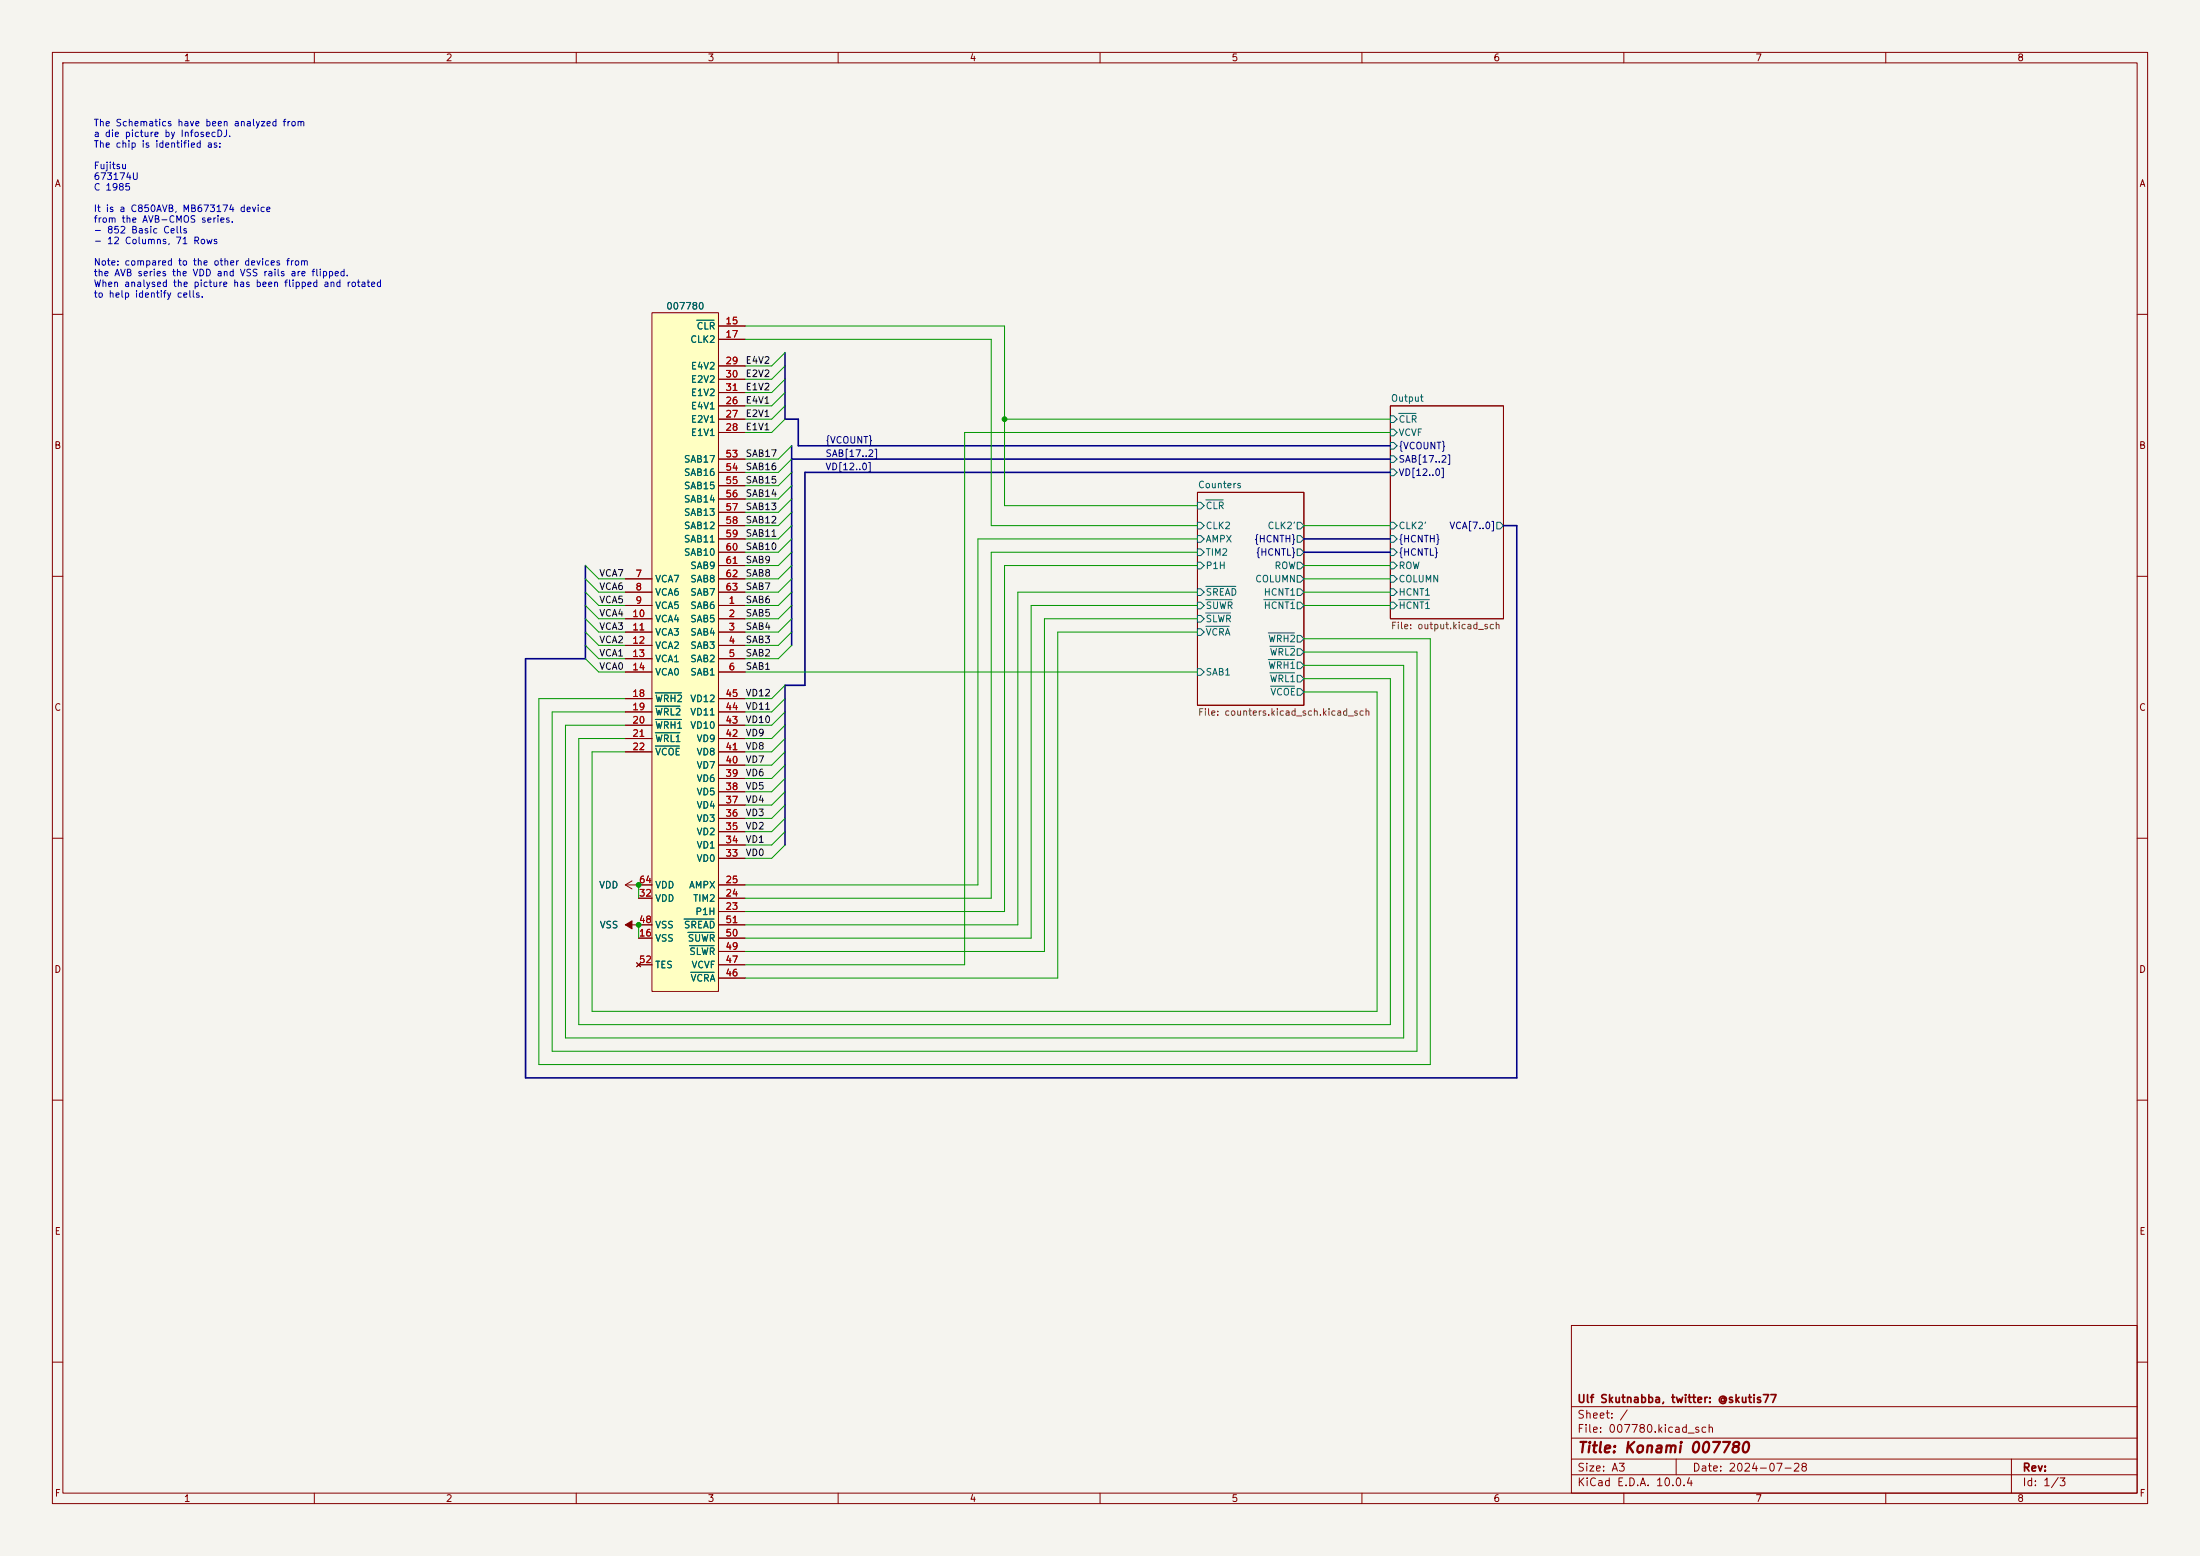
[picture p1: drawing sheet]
<svg xmlns="http://www.w3.org/2000/svg" width="420mm" height="297mm" viewBox="0 0 420 297" stroke-linecap="round" stroke-linejoin="round" font-family="sans-serif">
<path d="M0 0h420v297h-420z" fill="#f5f4ef" stroke="#f5f4ef" stroke-width=".19"/>
<g fill="none" stroke="#840000" stroke-width=".19">
<path d="M10 10h400v277h-400zM12 12h396v273h-396zM60 10v2M110 10v2M160 10v2M210 10v2M260 10v2M310 10v2M360 10v2M10 60h2M265.4 77.5h21.6v40.6h-21.6zM408 60h2"/>
<path d="M228.6 94h20.3v40.6h-20.3zM10 110h2M408 110h2M10 160h2M408 160h2M119.4 168.9l1.2 .8M119.4 168.9h2.5M119.4 176.5h2.5M120.6 168.1l-1.2 .8M121.9 168.9h.1M121.9 176.5h.1M10 210h2"/>
<path d="M408 210h2M300 253h108v32h-108zM10 260h2M300 278.5h108M300 274.5h108M300 268.5h108M320 278.5v3M384 278.5v6.5M408 260h2M60 285v2M110 285v2M160 285v2"/>
<path d="M210 285v2M260 285v2M300 281.5h108M310 285v2M360 285v2"/>
</g>
<g fill="none" stroke="#006464" stroke-width=".19">
<path d="M265.4 79.4h.7l.6 .6-.6 .6h-.7zM267 78.9h3.3M228.6 95.9h.6l.7 .6-.7 .7h-.6zM228.6 99.7h.6l.7 .6-.7 .7h-.6zM230.2 95.4h3.3M247.6 99.7h.7l.6 .6-.6 .7h-.7zM265.4 89.5h.7l.6 .7-.6 .6h-.7zM265.4 99.7h.7l.6 .6-.6 .7h-.7zM265.4 87h.7l.6 .6-.6 .7h-.7zM265.4 81.9h.7l.6 .7-.6 .6h-.7zM265.4 84.5h.7l.6 .6-.6 .6h-.7zM285.7 99.7h.7l.6 .6-.6 .7h-.7z"/>
<path d="M228.6 107.3h.6l.7 .7-.7 .6h-.6zM228.6 114.9h.6l.7 .7-.7 .6h-.6zM228.6 117.5h.6l.7 .6-.7 .6h-.6zM228.6 104.8h.6l.7 .6-.7 .6h-.6zM228.6 102.2h.6l.7 .7-.7 .6h-.6zM228.6 112.4h.6l.7 .6-.7 .7h-.6zM230.2 119.5h4.5M230.2 114.5h5M230.2 117h4.7M230.2 111.9h5.7M241.3 114.5h5.8M247.6 102.2h.7l.6 .7-.6 .6h-.7z"/>
<path d="M247.6 107.3h.7l.6 .7-.6 .6h-.7zM247.6 109.9h.7l.6 .6-.6 .6h-.7zM247.6 114.9h.7l.6 .7-.6 .6h-.7zM247.6 112.4h.7l.6 .6-.6 .7h-.7zM247.6 104.8h.7l.6 .6-.6 .6h-.7zM265.4 107.3h.7l.6 .7-.6 .6h-.7zM265.4 109.9h.7l.6 .6-.6 .6h-.7zM265.4 104.8h.7l.6 .6-.6 .6h-.7zM265.4 102.2h.7l.6 .7-.6 .6h-.7zM265.4 114.9h.7l.6 .7-.6 .6h-.7zM265.4 112.4h.7l.6 .6-.6 .7h-.7zM267 114.5h5.9"/>
<path d="M228.6 120h.6l.7 .7-.7 .6h-.6zM228.6 127.6h.6l.7 .7-.7 .6h-.6zM242.1 125.9h5M242.1 120.8h5M242.4 128.4h4.7M242.4 123.4h4.7M242.5 131h4.6M247.6 128.9h.7l.6 .6-.6 .7h-.7zM247.6 131.4h.7l.6 .7-.6 .6h-.7zM247.6 126.4h.7l.6 .6-.6 .6h-.7zM247.6 123.8h.7l.6 .7-.6 .6h-.7zM247.6 121.3h.7l.6 .6-.6 .7h-.7z"/>
</g>
<path d="M119.4 176.5l1.2-.7v1.5z" fill="#840000" stroke="#840000" stroke-width=".19"/>
<path d="M124.5 59.7h12.7v129.5h-12.7z" fill="#ffffc2"/>
<g fill="none" stroke="#840000" stroke-width=".19">
<path d="M124.5 59.7h12.7v129.5h-12.7zM137.2 62.2h5M137.2 64.8h5M137.2 77.5h5M137.2 69.9h5M137.2 72.4h5M137.2 74.9h5M137.2 80h5M137.2 82.6h5M137.2 87.6h5M137.2 90.2h5M137.2 92.7h5"/>
<path d="M137.2 95.3h5M137.2 97.8h5M119.4 115.6h5.1M119.4 118.1h5.1M119.4 110.5h5.1M119.4 113h5.1M137.2 115.6h5M137.2 118.1h5M137.2 110.5h5M137.2 113h5M137.2 100.3h5M137.2 102.9h5"/>
<path d="M137.2 105.4h5M137.2 108h5M119.4 120.7h5.1M119.4 123.2h5.1M119.4 125.7h5.1M119.4 128.3h5.1M119.4 133.4h5.1M119.4 135.9h5.1M119.4 138.4h5.1M137.2 120.7h5M137.2 123.2h5M137.2 125.7h5"/>
<path d="M137.2 128.3h5M137.2 133.4h5M137.2 135.9h5M137.2 138.4h5M119.4 141h5.1M119.4 143.5h5.1M137.2 141h5M137.2 143.5h5M137.2 158.8h5M137.2 156.2h5M137.2 153.7h5M137.2 151.1h5"/>
<path d="M137.2 148.6h5M137.2 146.1h5M121.9 168.9h.1M121.9 176.5h.1M121.9 171.5h2.6M121.9 168.9h2.6M121.9 179.1h2.6M121.9 176.5h2.6M137.2 174h5M137.2 171.5h5M137.2 168.9h5M137.2 163.8h5"/>
<path d="M137.2 161.3h5M137.2 179.1h5M137.2 176.5h5M121.5 183.8l.8 .7M121.9 184.2h2.6M122.3 183.8l-.8 .7M137.2 186.7h5M137.2 184.2h5M137.2 181.6h5"/>
</g>
<path d="M133 61.1h3.3M125.1 132.2h5M125.1 134.8h4.7M125.1 137.3h5M125.1 139.9h4.7M125.1 142.4h4.6M130.6 175.4h5.7M131.3 178h5M131.6 180.5h4.7M131.9 185.6h4.4" fill="none" stroke="#006464" stroke-width=".19"/>
<path d="M149.9 67.3v12.7h2.5v5.1h113M151.1 85.1v38.1M151.1 87.6h114.3M265.4 90.2h-111.7v40.6h-3.8v30.5M248.9 102.9h16.5M248.9 105.4h16.5M287 100.3h2.6v105.4h-189.3v-80h11.5v-17.7" fill="none" stroke="#000084" stroke-width=".3"/>
<g fill="none" stroke="#009600" stroke-width=".19">
<path d="M142.2 62.2h49.6v34.3h36.8M142.2 64.8h47v35.5h39.4M149.9 67.3l-2.6 2.6h-5.1M149.9 77.5l-2.6 2.5h-5.1M149.9 74.9l-2.6 2.6h-5.1M149.9 72.4l-2.6 2.5h-5.1M149.9 69.9l-2.6 2.5h-5.1M149.9 80l-2.6 2.6h-5.1M151.1 90.2l-2.5 2.5h-6.4M151.1 97.8l-2.5 2.5h-6.4M151.1 87.6l-2.5 2.6h-6.4M151.1 85.1l-2.5 2.5h-6.4"/>
<path d="M151.1 92.7l-2.5 2.6h-6.4M151.1 95.3l-2.5 2.5h-6.4M191.8 80h73.6M265.4 82.6h-81.3v101.6h-41.9M111.8 118.1l2.5 2.6h5.1M111.8 115.6l2.5 2.5h5.1M111.8 110.5l2.5 2.5h5.1M111.8 113l2.5 2.6h5.1M111.8 108l2.5 2.5h5.1M151.1 118.1l-2.5 2.6h-6.4M151.1 102.9l-2.5 2.5h-6.4M151.1 100.3l-2.5 2.6h-6.4"/>
<path d="M151.1 105.4l-2.5 2.6h-6.4M151.1 115.6l-2.5 2.5h-6.4M151.1 110.5l-2.5 2.5h-6.4M151.1 113l-2.5 2.6h-6.4M151.1 108l-2.5 2.5h-6.4M228.6 113h-34.3v63.5h-52.1M228.6 108h-36.8v66h-49.6M228.6 105.4h-39.4v66.1h-47M228.6 118.1h-29.2v63.5h-57.2M228.6 102.9h-41.9v66h-44.5M228.6 115.6h-31.8v63.5h-54.6M248.9 108h16.5"/>
<path d="M248.9 113h16.5M248.9 115.6h16.5M248.9 110.5h16.5M248.9 100.3h16.5M111.8 125.7l2.5 2.6h5.1M111.8 120.7l2.5 2.5h5.1M111.8 123.2l2.5 2.5h5.1M142.2 128.3h86.4M149.9 135.9l-2.6 2.5h-5.1M149.9 133.4l-2.6 2.5h-5.1M149.9 130.8l-2.6 2.6h-5.1M149.9 138.4l-2.6 2.6h-5.1"/>
<path d="M151.1 120.7l-2.5 2.5h-6.4M151.1 123.2l-2.5 2.5h-6.4M228.6 120.7h-26.7v66h-59.7M248.9 132.1h14v60.9h-149.9v-49.5h6.4M248.9 129.5h16.5v66.1h-154.9v-54.6h8.9M248.9 127h19.1v71.1h-160.1v-59.7h11.5M248.9 124.5h21.6v76.2h-165.1v-64.8h14M248.9 121.9h24.1v81.3h-170.1v-69.8h16.5M149.9 158.8l-2.6 2.5h-5.1M149.9 151.1l-2.6 2.6h-5.1M149.9 148.6l-2.6 2.5h-5.1M149.9 146.1l-2.6 2.5h-5.1"/>
<path d="M149.9 143.5l-2.6 2.6h-5.1M149.9 141l-2.6 2.5h-5.1M149.9 153.7l-2.6 2.5h-5.1M149.9 156.2l-2.6 2.6h-5.1M121.9 168.9v2.6M121.9 176.5v2.6M149.9 161.3l-2.6 2.5h-5.1"/>
</g>
<g fill="#009600" stroke="#009600" stroke-width=".19">
<circle cx="121.9" cy="176.5" r=".46"/>
<circle cx="121.9" cy="168.9" r=".46"/>
<circle cx="191.8" cy="80" r=".46"/>
</g>
<text font-size="2" fill="#840000" x="301" y="277.8">Title: Konami 007780</text>
<g font-size="1.5" fill="#840000">
<text x="301" y="268.1">Ulf Skutnabba, twitter: @skutis77</text>
<text x="301" y="273.8">File: 007780.kicad_sch</text>
<text x="301" y="271.1">Sheet: /</text>
<text x="301" y="281.2">Size: A3</text>
<text x="323" y="281.2">Date: 2024-07-28</text>
<text x="386" y="281.2">Rev:</text>
<text x="301" y="284">KiCad E.D.A. 10.0.4</text>
<text x="386" y="284">Id: 1/3</text>
</g>
<g font-size="1.3" fill="#840000">
<text x="35" y="12">1</text>
<text x="85" y="12">2</text>
<text x="135" y="12">3</text>
<text x="185" y="12">4</text>
<text x="235" y="12">5</text>
<text x="285" y="12">6</text>
<text x="335" y="12">7</text>
<text x="385" y="12">8</text>
<text x="10.3" y="36">A</text>
<text x="408.3" y="36">A</text>
<text x="10.3" y="86">B</text>
<text x="408.2" y="86">B</text>
<text x="10.3" y="136">C</text>
<text x="408.2" y="136">C</text>
<text x="10.3" y="186">D</text>
<text x="408.2" y="186">D</text>
<text x="10.3" y="236">E</text>
<text x="408.3" y="236">E</text>
<text x="10.3" y="286">F</text>
<text x="35" y="287">1</text>
<text x="85" y="287">2</text>
<text x="135" y="287">3</text>
<text x="185" y="287">4</text>
<text x="235" y="287">5</text>
<text x="285" y="287">6</text>
<text x="335" y="287">7</text>
<text x="385" y="287">8</text>
<text x="408.3" y="286">F</text>
</g>
<g font-size="1.3" fill="#0000c2">
<text x="17.8" y="24.4">The Schematics have been analyzed from</text>
<text x="17.8" y="26.5">a die picture by InfosecDJ.</text>
<text x="17.8" y="28.5">The chip is identified as:</text>
<text x="17.8" y="32.6">Fujitsu</text>
<text x="17.8" y="34.6">673174U</text>
<text x="17.8" y="36.7">C 1985</text>
<text x="17.8" y="40.8">It is a C850AVB, MB673174 device</text>
<text x="17.8" y="42.8">from the AVB-CMOS series.</text>
<text x="17.8" y="44.9">- 852 Basic Cells</text>
<text x="17.8" y="46.9">- 12 Columns, 71 Rows</text>
<text x="17.8" y="51">Note: compared to the other devices from</text>
<text x="17.8" y="53">the AVB series the VDD and VSS rails are flipped.</text>
<text x="17.8" y="55.1">When analysed the picture has been flipped and rotated</text>
<text x="17.8" y="57.1">to help identify cells.</text>
</g>
<g font-size="1.3" fill="#006464">
<text x="127.1" y="59.4">007780</text>
<text x="131.7" y="65.7">CLK2</text>
<text x="132.9" y="63.2">CLR</text>
<text x="131.8" y="70.8">E4V2</text>
<text x="131.8" y="73.4">E2V2</text>
<text x="131.8" y="75.9">E1V2</text>
<text x="265.4" y="77">Output</text>
<text x="131.8" y="78.4">E4V1</text>
<text x="131.8" y="81">E2V1</text>
<text x="131.8" y="83.5">E1V1</text>
<text x="266.9" y="81">CLR</text>
<text x="266.9" y="83.5">VCVF</text>
<text x="130.5" y="88.6">SAB17</text>
<text x="130.5" y="91.1">SAB16</text>
<text x="130.5" y="93.7">SAB15</text>
<text x="228.6" y="93.5">Counters</text>
<text x="130.5" y="96.2">SAB14</text>
<text x="130.5" y="98.8">SAB13</text>
<text x="130.5" y="101.3">SAB12</text>
<text x="230.1" y="97.5">CLR</text>
<text x="230.1" y="101.3">CLK2</text>
<text x="241.9" y="101.3">CLK2'</text>
<text x="266.9" y="101.3">CLK2'</text>
<text x="130.5" y="103.8">SAB11</text>
<text x="130.5" y="106.4">SAB10</text>
<text x="230.1" y="106.4">TIM2</text>
<text x="230.1" y="103.8">AMPX</text>
<text x="125" y="111.5">VCA7</text>
<text x="131.7" y="108.9">SAB9</text>
<text x="131.7" y="111.5">SAB8</text>
<text x="230.1" y="108.9">P1H</text>
<text x="239.5" y="111.5">COLUMN</text>
<text x="243.2" y="108.9">ROW</text>
<text x="266.9" y="108.9">ROW</text>
<text x="266.9" y="111.5">COLUMN</text>
<text x="125" y="114">VCA6</text>
<text x="125" y="116.5">VCA5</text>
<text x="125" y="119.1">VCA4</text>
<text x="131.7" y="116.5">SAB6</text>
<text x="131.7" y="119.1">SAB5</text>
<text x="131.7" y="114">SAB7</text>
<text x="230.1" y="116.5">SUWR</text>
<text x="230.1" y="119.1">SLWR</text>
<text x="230.1" y="114">SREAD</text>
<text x="241.1" y="116.5">HCNT1</text>
<text x="241.1" y="114">HCNT1</text>
<text x="266.9" y="116.5">HCNT1</text>
<text x="266.9" y="114">HCNT1</text>
<text x="125" y="121.6">VCA3</text>
<text x="125" y="124.2">VCA2</text>
<text x="131.7" y="121.6">SAB4</text>
<text x="131.7" y="124.2">SAB3</text>
<text x="230.1" y="121.6">VCRA</text>
<text x="242" y="122.9">WRH2</text>
<text x="242.3" y="125.4">WRL2</text>
<text x="125" y="126.7">VCA1</text>
<text x="125" y="129.2">VCA0</text>
<text x="131.7" y="126.7">SAB2</text>
<text x="131.7" y="129.2">SAB1</text>
<text x="230.1" y="129.2">SAB1</text>
<text x="242" y="128">WRH1</text>
<text x="242.3" y="130.5">WRL1</text>
<text x="125" y="134.3">WRH2</text>
<text x="125" y="136.9">WRL2</text>
<text x="131.7" y="136.9">VD11</text>
<text x="131.7" y="134.3">VD12</text>
<text x="242.4" y="133.1">VCOE</text>
<text x="125" y="139.4">WRH1</text>
<text x="125" y="141.9">WRL1</text>
<text x="131.7" y="139.4">VD10</text>
<text x="132.9" y="141.9">VD9</text>
<text x="125" y="144.5">VCOE</text>
<text x="132.9" y="149.6">VD6</text>
<text x="132.9" y="147">VD7</text>
<text x="132.9" y="144.5">VD8</text>
<text x="132.9" y="154.6">VD4</text>
<text x="132.9" y="152.1">VD5</text>
<text x="132.9" y="159.7">VD2</text>
<text x="132.9" y="157.2">VD3</text>
<text x="132.9" y="164.8">VD0</text>
<text x="132.9" y="162.3">VD1</text>
<text x="114.3" y="169.9">VDD</text>
<text x="125" y="172.4">VDD</text>
<text x="125" y="169.9">VDD</text>
<text x="131.4" y="169.9">AMPX</text>
<text x="132.2" y="172.4">TIM2</text>
<text x="114.4" y="177.5">VSS</text>
<text x="125" y="177.5">VSS</text>
<text x="130.5" y="177.5">SREAD</text>
<text x="132.6" y="175">P1H</text>
<text x="125" y="180">VSS</text>
<text x="125" y="185.1">TES</text>
<text x="131.2" y="180">SUWR</text>
<text x="131.5" y="182.6">SLWR</text>
<text x="131.9" y="185.1">VCVF</text>
<text x="131.7" y="187.7">VCRA</text>
</g>
<g font-size="1.3" fill="#a90000">
<text x="138.4" y="62.2">15</text>
<text x="138.4" y="64.7">17</text>
<text x="138.4" y="69.8">29</text>
<text x="138.4" y="77.4">26</text>
<text x="138.4" y="72.4">30</text>
<text x="138.4" y="74.9">31</text>
<text x="138.4" y="80">27</text>
<text x="138.4" y="82.5">28</text>
<text x="138.4" y="87.6">53</text>
<text x="138.4" y="90.1">54</text>
<text x="138.4" y="92.7">55</text>
<text x="138.4" y="95.2">56</text>
<text x="138.4" y="97.8">57</text>
<text x="138.4" y="100.3">58</text>
<text x="138.4" y="102.8">59</text>
<text x="138.4" y="105.4">60</text>
<text x="138.4" y="107.9">61</text>
<text x="121.2" y="110.5">7</text>
<text x="121.2" y="113">8</text>
<text x="138.4" y="110.5">62</text>
<text x="138.4" y="113">63</text>
<text x="120.6" y="118.1">10</text>
<text x="121.2" y="115.5">9</text>
<text x="139" y="115.5">1</text>
<text x="139" y="118.1">2</text>
<text x="120.6" y="120.6">11</text>
<text x="120.6" y="123.2">12</text>
<text x="120.6" y="125.7">13</text>
<text x="139" y="120.6">3</text>
<text x="139" y="123.2">4</text>
<text x="139" y="125.7">5</text>
<text x="120.6" y="128.2">14</text>
<text x="139" y="128.2">6</text>
<text x="120.6" y="133.3">18</text>
<text x="120.6" y="135.9">19</text>
<text x="138.4" y="135.9">44</text>
<text x="138.4" y="133.3">45</text>
<text x="120.6" y="138.4">20</text>
<text x="120.6" y="140.9">21</text>
<text x="120.6" y="143.5">22</text>
<text x="138.4" y="143.5">41</text>
<text x="138.4" y="140.9">42</text>
<text x="138.4" y="138.4">43</text>
<text x="138.4" y="148.6">39</text>
<text x="138.4" y="146">40</text>
<text x="138.4" y="153.6">37</text>
<text x="138.4" y="151.1">38</text>
<text x="138.4" y="161.3">34</text>
<text x="138.4" y="158.7">35</text>
<text x="138.4" y="156.2">36</text>
<text x="138.4" y="163.8">33</text>
<text x="121.9" y="171.4">32</text>
<text x="121.9" y="168.9">64</text>
<text x="138.4" y="174">23</text>
<text x="138.4" y="171.4">24</text>
<text x="138.4" y="168.9">25</text>
<text x="121.9" y="179">16</text>
<text x="121.9" y="176.5">48</text>
<text x="138.4" y="179">50</text>
<text x="138.4" y="176.5">51</text>
<text x="121.9" y="184.1">52</text>
<text x="138.4" y="184.1">47</text>
<text x="138.4" y="181.6">49</text>
<text x="138.4" y="186.7">46</text>
</g>
<g font-size="1.3" fill="#0f0f0f">
<text x="142.2" y="69.7">E4V2</text>
<text x="142.2" y="74.8">E1V2</text>
<text x="142.2" y="72.3">E2V2</text>
<text x="142.2" y="77.3">E4V1</text>
<text x="142.2" y="79.9">E2V1</text>
<text x="142.2" y="82.4">E1V1</text>
<text x="142.2" y="87.5">SAB17</text>
<text x="142.2" y="90">SAB16</text>
<text x="142.2" y="95.1">SAB14</text>
<text x="142.2" y="92.6">SAB15</text>
<text x="142.2" y="100.2">SAB12</text>
<text x="142.2" y="97.7">SAB13</text>
<text x="142.2" y="102.7">SAB11</text>
<text x="142.2" y="105.3">SAB10</text>
<text x="142.2" y="107.8">SAB9</text>
<text x="114.3" y="110.4">VCA7</text>
<text x="114.3" y="112.9">VCA6</text>
<text x="142.2" y="110.4">SAB8</text>
<text x="142.2" y="112.9">SAB7</text>
<text x="114.3" y="118">VCA4</text>
<text x="114.3" y="115.4">VCA5</text>
<text x="142.2" y="115.4">SAB6</text>
<text x="142.2" y="118">SAB5</text>
<text x="114.3" y="125.6">VCA1</text>
<text x="114.3" y="120.5">VCA3</text>
<text x="114.3" y="123.1">VCA2</text>
<text x="142.2" y="125.6">SAB2</text>
<text x="142.2" y="120.5">SAB4</text>
<text x="142.2" y="123.1">SAB3</text>
<text x="114.3" y="128.1">VCA0</text>
<text x="142.2" y="128.1">SAB1</text>
<text x="142.2" y="135.8">VD11</text>
<text x="142.2" y="133.2">VD12</text>
<text x="142.2" y="140.8">VD9</text>
<text x="142.2" y="143.4">VD8</text>
<text x="142.2" y="138.3">VD10</text>
<text x="142.2" y="145.9">VD7</text>
<text x="142.2" y="148.5">VD6</text>
<text x="142.2" y="151">VD5</text>
<text x="142.2" y="153.5">VD4</text>
<text x="142.2" y="156.1">VD3</text>
<text x="142.2" y="158.6">VD2</text>
<text x="142.2" y="161.2">VD1</text>
<text x="142.2" y="163.7">VD0</text>
</g>
<g font-size="1.3" fill="#000084">
<text x="157.5" y="85">{VCOUNT}</text>
<text x="157.5" y="87.5">SAB[17..2]</text>
<text x="266.9" y="88.6">SAB[17..2]</text>
<text x="266.9" y="86.1">{VCOUNT}</text>
<text x="157.5" y="90">VD[12..0]</text>
<text x="266.9" y="91.1">VD[12..0]</text>
<text x="276.6" y="101.3">VCA[7..0]</text>
<text x="239.3" y="103.8">{HCNTH}</text>
<text x="239.6" y="106.4">{HCNTL}</text>
<text x="266.9" y="106.4">{HCNTL}</text>
<text x="266.9" y="103.8">{HCNTH}</text>
</g>
<g font-size="1.3" fill="#725600">
<text x="265.4" y="120.4">File: output.kicad_sch</text>
<text x="228.6" y="136.9">File: counters.kicad_sch.kicad_sch</text>
</g>
</svg>
